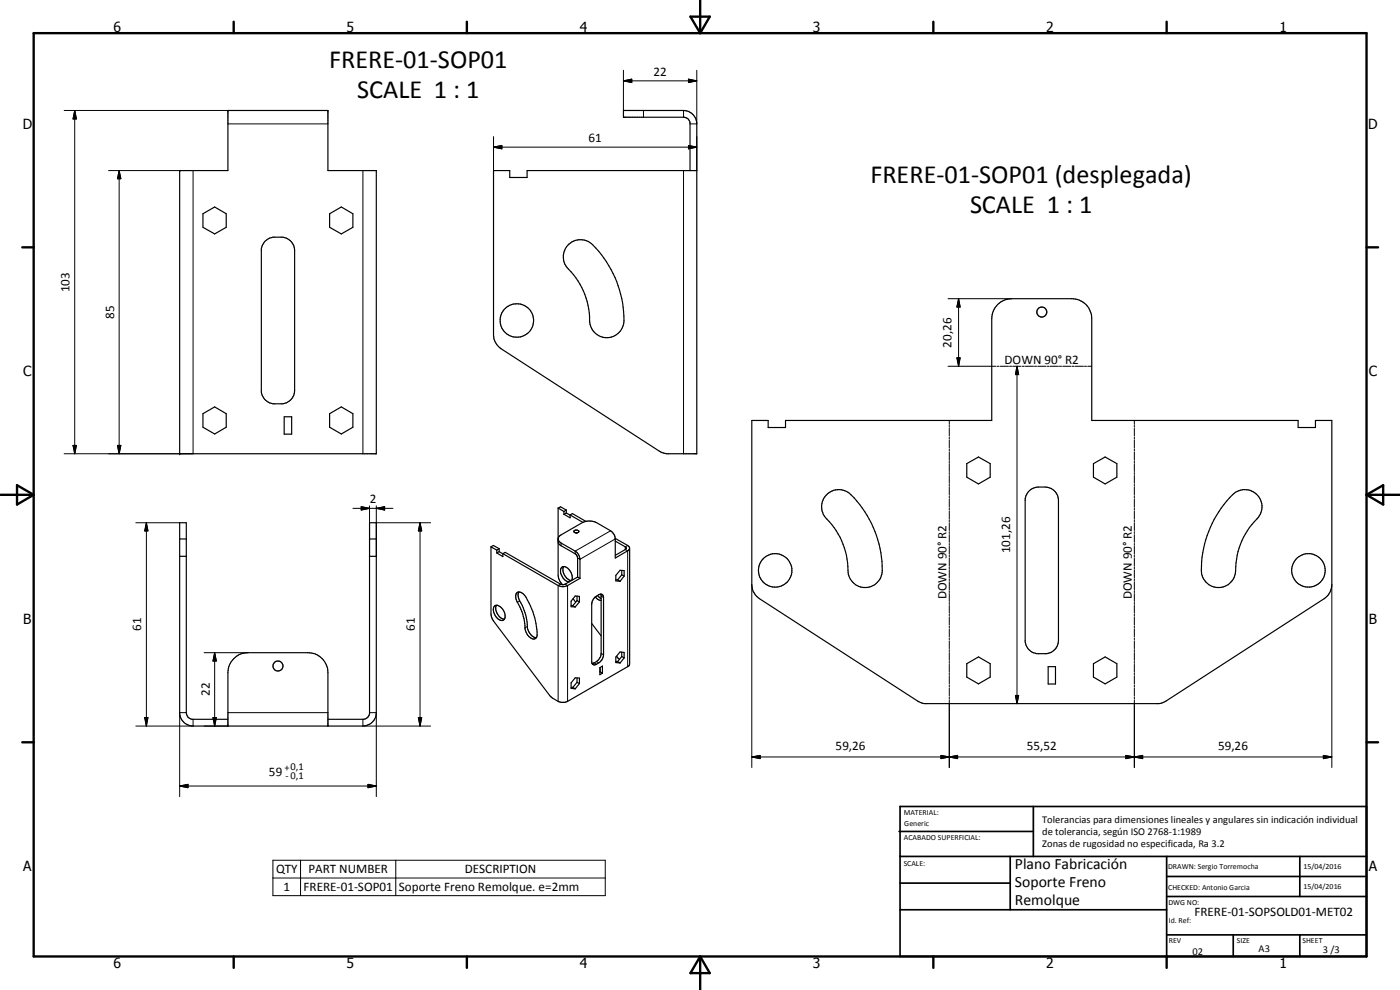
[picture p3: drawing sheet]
<svg xmlns="http://www.w3.org/2000/svg" width="420mm" height="297mm" viewBox="0 0 420 297" stroke-linecap="round" stroke-linejoin="round" font-family="sans-serif">
<g fill="none" stroke="#000" stroke-width=".35">
<path d="M68.4 33.1h30v18.1h14.5v84.9h-59v-84.9h14.5zM207.1 51.2v-14.4l-.7-1.2-1-.4h-18.3v-2.1h18a4 4 0 0 1 4 4.1v98.9h-9l-1.8-.5-47.9-31a5.2 5.2 0 0 1-2.3-4.1v-49.3h4.9v2.1h5.2v-2.1h50.9M60.9 64.1l3.5-2 3.5 2v4.1l-3.5 2-3.5-2zM79.4 72.5l1.6-1.1a7.7 7.7 0 0 1 4.8 0 4.1 4.1 0 0 1 2.6 3.8v41.9a4.1 4.1 0 0 1-3.5 4.1h-3a4.2 4.2 0 0 1-3.5-3.6v-42.9l.3-1zM98.9 64.1l3.5-2 3.5 2v4.1l-3.5 2-3.5-2zM170.4 73.6a5.3 5.3 0 0 1 8.4 .8 31.5 31.5 0 0 1 8.3 22.9 5.2 5.2 0 0 1-6.2 3.9 5.2 5.2 0 0 1-4-6.2 23.1 23.1 0 0 0-7-15.2 5.2 5.2 0 0 1 .5-6.2zM60.9 124.1l3.5-2 3.5 2v4.1l-3.5 2-3.5-2zM85.3 125.1h2.2v5.2h-2.2zM98.9 124.1l3.5-2 3.5 2v4.1l-3.5 2-3.5-2zM225.6 126.2h4.9v2.1h5.2v-2.1h61.9v-30.6a6 6 0 0 1 6-6h18a6 6 0 0 1 6 6v30.6h62v2.1h5.2v-2.1h4.9v49.2a5.2 5.2 0 0 1-2.3 4.2l-47.5 30.8-1.3 .5-.9 .2h-70.6l-1.7-.7-47.5-30.8a5.2 5.2 0 0 1-2.3-4.2zM290.1 139.1l3.6-2 3.5 2v4.1l-3.5 2-3.6-2zM328.2 139.1l3.5-2 3.5 2v4.1l-3.5 2-3.5-2z"/>
<path d="M167.5 152.4v20.2l.4 1.6 .9 1.2M167.5 152.4l1.7 1.1M167.5 152.4l.7-.3 1.8 .9M169.2 154.3l1.9 1.1v-.9M169.2 153.5v.8M170 153v.9M170 153.9l1.1 .7M170 153.9l-.8 .4M170 153l-.8 .5M171.1 154.5l3.8 2.2M171.1 154.5l.7-.4 4 2.3M172.3 159.3a.94 .94 0 0 1 1.4 .2 .75 .75 0 0 1-.8 .4 .75 .75 0 0 1-.6-.6z"/>
<path d="M173 159.9h.3M247.9 148.6a5.3 5.3 0 0 1 8.4 .8 31.8 31.8 0 0 1 8.4 22.9 5.2 5.2 0 0 1-6.2 3.9 5.2 5.2 0 0 1-4-6.2 22.6 22.6 0 0 0-7.1-15.2 5.1 5.1 0 0 1 .5-6.2zM308.7 147.5l1.1-.9a8.5 8.5 0 0 1 4.8-.3 4 4 0 0 1 3.1 3.9v42a4 4 0 0 1-3.6 3.9h-2.9a4.2 4.2 0 0 1-3.5-3.5v-43l.2-.9zM369 149.4a5.2 5.2 0 0 1 7.4-1.6 5.2 5.2 0 0 1 1.2 7.5 22.9 22.9 0 0 0-6.9 17 5.1 5.1 0 0 1-5.6 4 5.1 5.1 0 0 1-4.6-5.1 32.5 32.5 0 0 1 8.5-21.8zM53.9 161.7h2M53.9 166.9h2M110.9 161.7h2M110.9 166.9h2M147.4 164.1v20.1l.4 1.6 17.1 22.8 1 .9 2.5 1.2h1l.9-.3 18.6-10.8 .1-35.1M147.4 164.1l1.7 1M147.4 164.1l.7-.4 1.7 .9M149.1 165.9l1.8 1.1v-.9"/>
<path d="M149.1 165.1v.8M149.8 164.6v.9M149.8 165.5l1.1 .7M149.8 165.5l-.7 .4M149.8 164.6l-.7 .5M150.9 166.1l.7-.4 17.2 9.7M150.9 166.1l16.6 9.6a3.1 3.1 0 0 0 2.8 0l3.8-2.2M155 178a1.76 1.76 0 0 1 2.7 .9 22.8 22.8 0 0 1 3.5 11.9 1.34 1.34 0 0 1-1.2 .9 1.34 1.34 0 0 1-1.3-.7l-.5-.6a4 4 0 0 1-.6-2.7 21 21 0 0 0-2.8-8v-1zM155.7 177.6a3.4 3.4 0 0 0 .7 3.4 16.6 16.6 0 0 1 1.9 7.6 3.3 3.3 0 0 0 2.7 2.7M167.5 162.5l.2 .7 .4 .4 4.5 2.6 .6 .6 .1 .6v5.7M169.1 170a3.3 3.3 0 0 0 2.4 4.2 3.4 3.4 0 0 0-2.2-4.2 1.65 1.65 0 0 0-.7 2.8 2.85 2.85 0 0 0 2.2 1.8M172 179.6l.8 1.1"/>
<path d="M173.2 178.9v1.3M173.3 173.1l-3.7 2.2-.8 .1M173.3 173.1l.8 .4M178.5 179.2l1.2-.8a.89 .89 0 0 1 1 0 .89 .89 0 0 1 .4 .9v17.2a3.3 3.3 0 0 1-3 2.9l-.4-.2-.1-.7v-17.2l.1-.9zM178.6 179.1l.8 .7 1 .3M179.3 178.7l1.1 .9M180.3 178.3l.1 17.7a3.4 3.4 0 0 1-2.7 3.1M184.6 162.3l3.3 2.1-.2 .5-3.1 1.7M184.6 161.5l3.8 2.2a.86 .86 0 0 1 .5 .8 .86 .86 0 0 1-.5 .8l-3.8 2.1v-5.7a3.1 3.1 0 0 0-1.4-2.4l-4.2-2.5a4.9 4.9 0 0 0-4.2 0l-6.4 3.7a1.3 1.3 0 0 0-.9 1.2 1.3 1.3 0 0 0 .9 1.2l4.2 2.5a3.2 3.2 0 0 1 1.5 2.4v5.7M184.8 173.9l.6 .1M185.4 174l.7 .4M186.6 171.2v1.3"/>
<path d="M186.6 172.5l.7 .3M186.6 172.5l-1.2 1.5M187.3 172.8v-1.6l-1.2-.1-1.3 1.5v1.7l1.3 .1M187.3 172.8l-1.2 1.6M148.4 181.8a2.28 2.28 0 0 1 2.8 1.6 1.8 1.8 0 0 1-.5 2.8 3.2 3.2 0 0 1-2.3-4.4zM149 181.6a3 3 0 0 0 1.4 3.8l1 .4M171.4 181.7h.5M171.9 181.7l.7 .4M173.2 180.2l.7 .4M173.2 180.2l-1.3 1.5M173.9 180.6v-1.7l-1.3-.1-1.2 1.6v1.6l1.2 .1M173.9 180.6l-1.3 1.5"/>
<path d="M177.6 187.1l2.8 3.7M184.8 198.5h.6M185 196.9l.9 .9M185.4 198.5l.7 .4M186.6 195.7v1.3M186.6 197l.7 .4M186.6 197l-1.2 1.5M187.3 197.4v-1.7l-1.2-.1-1.3 1.5v1.7l1.3 .1M187.3 197.4l-1.2 1.5M290.1 199.1l3.6-2 3.5 2v4.1l-3.5 2-3.6-2zM328.2 199.1l3.5-2 3.5 2v4.1l-3.5 2-3.5-2zM68.4 215.8h-10.8a1.98 1.98 0 0 1-1.7-2v-57h-2v57.5a4.2 4.2 0 0 0 4 3.5h51a4 4 0 0 0 4-4v-57h-2v57.4l-.5 .9-1.1 .7h-10.9"/>
<path d="M68.4 217.8v-16a6.1 6.1 0 0 1 6-6h18a6 6 0 0 1 6 6v16M171.4 206.2h.5M171.9 206.2l.7 .5M173.2 204.7l.7 .4M173.2 204.7l-1.3 1.5M173.2 203.4v1.3M173.9 205.1v-1.6l-1.3-.1-1.2 1.5v1.6l1.2 .2M173.9 205.1l-1.3 1.6M180 200.3l.8-.4v2.1l-.8 .4zM180 201.6h.1M180.1 201.6l.7 .4M180.1 200.3v1.3"/>
<path d="M314.6 200h2.2v5.2h-2.2z"/>
<circle cx="155.1" cy="96.2" r="5"/>
<circle cx="312.7" cy="93.6" r="1.5"/>
<circle cx="232.7" cy="171.2" r="5"/>
<circle cx="392.7" cy="171.1" r="5"/>
<circle cx="83.4" cy="199.8" r="1.51"/>
</g>
<g fill="none" stroke="#000" stroke-width=".3">
<path d="M19.3 33.1h49.1M22.4 33.1l.5 2.6h-1zM22.4 33.1v103M68.4 37.2h30M187.1 24.3l2.5-.6v1.1zM187.1 24.3h22M187.1 21.1v12M193.1 33.1v2.1M205.1 33.1v2.1M206.6 23.7l2.5 .6-2.5 .5zM209.1 21.1v16.1h-2M32.6 51.2h21.3"/>
<path d="M35.8 51.2l.5 2.4h-1zM35.8 51.2v84.9M57.9 51.2v84.9h-38.6M108.9 51.2v84.9M148.1 44.2l2.5-.6v1.1zM148.1 44.2h61M148.1 41v10.2M205.1 51.2v84.9M206.6 43.6l2.5 .6-2.5 .5zM209.1 41v10.2M284.5 89.6h19.1M287.7 89.6l.5 2.5h-1z"/>
<path d="M287.7 89.6v20.3M284.5 109.9h14.4M287.2 107.4h1l-.5 2.5zM299.2 109.9h.6M300.2 109.9h2.5M303 109.9h.6M303.9 109.9h2.5M305.2 109.9l.5 2.5h-1zM305.2 109.9v101.2M306.7 109.9h.7M307.7 109.9h2.5M310.5 109.9h.6"/>
<path d="M311.4 109.9h2.5M314.2 109.9h.7M315.2 109.9h2.5M318 109.9h.6M318.9 109.9h2.5M321.7 109.9h.7M322.7 109.9h2.5M325.4 109.9h.7M326.4 109.9h1.2M21.9 133.6h1l-.5 2.5zM35.3 133.6h1l-.5 2.5zM284.9 126.2v1.1"/>
<path d="M284.9 127.6v.6M284.9 128.5v2.4M284.9 131.2v.5M284.9 132v2.4M284.9 134.7v.6M284.9 135.6v2.4M284.9 138.2v.7M284.9 139.1v2.4M340.4 126.2v1.1M340.4 127.6v.6M340.4 128.5v2.4M340.4 131.2v.5"/>
<path d="M340.4 132v2.4M340.4 134.7v.6M340.4 135.6v2.4M340.4 138.2v.7M340.4 139.1v2.4M40.8 156.8h13.1M43.9 156.8l.5 2.5h-1zM43.9 156.8v61M105.9 152.5h12M108.4 152l2.5 .5-2.5 .5zM110.9 151.8v15.1M112.9 152.5l2.5-.5v1z"/>
<path d="M112.9 151.8v15.1M112.9 156.8h16.3M126.1 156.8l.5 2.5h-1.1zM126.1 156.8v61M183.2 159.3l-10.6 6.1v.8M284.9 141.8v.6M284.9 142.7v2.3M284.9 145.3v.6M284.9 146.2v2.4M284.9 148.9v.6M284.9 149.8v2.3M284.9 152.4v.6"/>
<path d="M284.9 153.3v2.4M284.9 156v.5M284.9 156.8v2.4M284.9 159.5v.6M340.4 141.8v.6M340.4 142.7v2.3M340.4 145.3v.6M340.4 146.2v2.4M340.4 148.9v.6M340.4 149.8v2.3M340.4 152.4v.6M340.4 153.3v2.4"/>
<path d="M340.4 156v.5M340.4 156.8v2.4M340.4 159.5v.6M168.2 175.3l-.7 .4v34.7M168.4 162.9v.8M169.6 175.3l.7 .4v34.7M180.4 178.9l.7 .4M184.6 161.7l-10.5 6.1-.8-.4M188.4 163.7l-.7 .4v.8l.7 .4v34.7M225.6 175.4v54.9M284.9 160.4v2.3M284.9 163.1v.5"/>
<path d="M284.9 163.9v2.4M284.9 166.6v.6M284.9 167.5v2.3M284.9 170.1v.6M284.9 171v2.4M284.9 173.7v.5M284.9 174.5v2.4M284.9 177.2v.6M284.9 178.1v2.4M340.4 160.4v2.3M340.4 163.1v.5M340.4 163.9v2.4"/>
<path d="M340.4 166.6v.6M340.4 167.5v2.3M340.4 170.1v.6M340.4 171v2.4M340.4 173.7v.5M340.4 174.5v2.4M340.4 177.2v.6M340.4 178.1v2.4M399.7 175.4v54.9M61.2 195.8h13.2M64.4 195.8l.5 2.5h-1zM64.4 195.8v22"/>
<path d="M156 180.3l-.7 .4M158.3 188l-.7 .3M178.3 198.9l.7 .4M179 198.5l.7 .4M180.4 196l.7 .5M284.9 180.8v.6M284.9 181.7v2.3M284.9 184.3v.6M284.9 185.2v2.3M284.9 187.8v.6M284.9 188.7v2.4M284.9 191.4v.5"/>
<path d="M284.9 192.3v2.3M284.9 194.9v.6M284.9 195.8v2.4M284.9 198.5v.6M284.9 199.3v2.4M340.4 180.8v.6M340.4 181.7v2.3M340.4 184.3v.6M340.4 185.2v2.3M340.4 187.8v.6M340.4 188.7v2.4M340.4 191.4v.5"/>
<path d="M340.4 192.3v2.3M340.4 194.9v.6M340.4 195.8v2.4M340.4 198.5v.6M340.4 199.3v2.4M43.4 215.3h1l-.5 2.5zM55.9 213.8h-2v25.2M57.9 215.8v2h-17.1M61.2 217.8h7.2M63.9 215.3h1l-.5 2.5zM68.4 213.8h30M108.9 215.8v2h20.3"/>
<path d="M110.9 213.8h2v25.2M125.5 215.3h1.1l-.5 2.5zM284.9 202v.6M284.9 202.9v2.3M284.9 205.5v.6M284.9 206.4v2.4M284.9 209.1v.6M284.9 210v20.3M304.7 208.7h1l-.5 2.4zM340.4 202v.6M340.4 202.9v2.3M340.4 205.5v.6"/>
<path d="M340.4 206.4v2.4M340.4 209.1v.6M340.4 210v20.3M53.9 235.8l2.5-.5v1zM53.9 235.8h59M110.4 235.3l2.5 .5-2.5 .5zM225.6 227.1l2.5-.4v.9zM225.6 227.1h174.1M282.4 226.7l2.5 .4-2.5 .5zM284.9 227.1l2.5-.4v.9zM337.9 226.7l2.5 .4-2.5 .5zM340.4 227.1l2.5-.4v.9z"/>
<path d="M397.2 226.7l2.5 .4-2.5 .5zM81.9 258.1h99.7v10.6h-99.7zM90.2 258.1v10.6M118.8 258.1v10.6M81.9 263.4h99.7"/>
</g>
<g fill="#000">
<circle cx="53.9" cy="51.2" r=".18"/>
<circle cx="53.9" cy="136.1" r=".18"/>
</g>
<g fill="none" stroke="#000" stroke-width=".71">
<path d="M10.1 9.9h400v277.1h-400zM70.1 6.5v3.4M140.1 6.5v3.4M207.2 5h5.8l-2.9 4.9zM210.1 0v9.9M280.1 6.5v3.4M350.1 6.5v3.4M6.7 74.2h3.4M410.1 74.2h3.5M.1 148.5h10M5.1 145.6l5 2.9-5 2.9zM410.1 148.5h10"/>
<path d="M410.1 148.5l5-2.9v5.8zM6.7 222.7h3.4M410.1 222.7h3.5M70.1 287v3.4M140.1 287v3.4M210.1 287v10M210.1 287l2.9 5h-5.8zM280.1 287v3.4M350.1 287v3.4"/>
</g>
<g fill="none" stroke="#000" stroke-width=".51">
<path d="M269.8 249.5h40.3M270.1 242h140v45h-140zM270.1 257h140M303.2 257v16M310.1 242v15M350.1 257v30M390.1 257v12M270.1 265h33.1M270.1 273h80M350.1 269h60M350.1 263h60M350.1 280.5h60"/>
<path d="M370.1 280.5v6.5M390.1 280.5v6.5"/>
</g>
<g fill="#000">
<path d="M22.4 33.1l.5 2.6h-1zM187.1 24.3l2.5-.6v1.1zM206.6 23.7l2.5 .6-2.5 .5zM35.8 51.2l.5 2.4h-1zM148.1 44.2l2.5-.6v1.1zM206.6 43.6l2.5 .6-2.5 .5zM287.7 89.6l.5 2.5h-1zM287.2 107.4h1l-.5 2.5zM305.2 109.9l.5 2.5h-1zM21.9 133.6h1l-.5 2.5zM35.3 133.6h1l-.5 2.5zM43.9 156.8l.5 2.5h-1z"/>
<path d="M108.4 152l2.5 .5-2.5 .5zM112.9 152.5l2.5-.5v1zM126.1 156.8l.5 2.5h-1.1zM64.4 195.8l.5 2.5h-1zM43.4 215.3h1l-.5 2.5zM63.9 215.3h1l-.5 2.5zM125.5 215.3h1.1l-.5 2.5zM304.7 208.7h1l-.5 2.4zM53.9 235.8l2.5-.5v1zM110.4 235.3l2.5 .5-2.5 .5zM225.6 227.1l2.5-.4v.9zM282.4 226.7l2.5 .4-2.5 .5z"/>
<path d="M284.9 227.1l2.5-.4v.9zM337.9 226.7l2.5 .4-2.5 .5zM340.4 227.1l2.5-.4v.9zM397.2 226.7l2.5 .4-2.5 .5z"/>
</g>
<g font-size="7.9">
<text x="98.8" y="20.5">FRERE-01-SOP01</text>
<text x="107.2" y="29.5">SCALE 1 : 1</text>
<text x="261.2" y="54.9">FRERE-01-SOP01 (desplegada)</text>
<text x="291.1" y="63.9">SCALE 1 : 1</text>
</g>
<g font-size="4.7">
<text x="304.6" y="260.8">Plano Fabricación</text>
<text x="304.6" y="266.2">Soporte Freno</text>
<text x="304.6" y="271.6">Remolque</text>
</g>
<g font-size="4.2">
<text x="34" y="9.6">6</text>
<text x="104" y="9.6">5</text>
<text x="174" y="9.6">4</text>
<text x="244" y="9.6">3</text>
<text x="314" y="9.6">2</text>
<text x="384" y="9.6">1</text>
<text x="6.8" y="38.7">D</text>
<text x="410.6" y="38.7">D</text>
<text x="7" y="112.9">C</text>
<text x="410.8" y="112.9">C</text>
<text x="7" y="187.1">B</text>
<text x="410.8" y="187.1">B</text>
<text x="7" y="261.4">A</text>
<text x="410.8" y="261.4">A</text>
<text x="34" y="290.4">6</text>
<text x="104" y="290.4">5</text>
<text x="174" y="290.4">4</text>
<text x="244" y="290.4">3</text>
<text x="314" y="290.4">2</text>
<text x="384" y="290.4">1</text>
</g>
<g font-size="3.9">
<text x="196.2" y="22.8">22</text>
<text x="176.6" y="42.6">61</text>
<text x="20.9" y="87.7" transform="rotate(-90 20.9 87.7)">103</text>
<text x="34.2" y="95.7" transform="rotate(-90 34.2 95.7)">85</text>
<text x="285.6" y="104.3" transform="rotate(-90 285.6 104.3)">20,26</text>
<text x="301.5" y="109.1">DOWN 90° R2</text>
<text x="110.9" y="151">2</text>
<text x="303.1" y="166" transform="rotate(-90 303.1 166)">101,26</text>
<text x="284.1" y="179.8" transform="rotate(-90 284.1 179.8)">DOWN 90° R2</text>
<text x="339.6" y="179.8" transform="rotate(-90 339.6 179.8)">DOWN 90° R2</text>
<text x="42.4" y="189.4" transform="rotate(-90 42.4 189.4)">61</text>
<text x="124.5" y="189.4" transform="rotate(-90 124.5 189.4)">61</text>
<text x="62.9" y="208.8" transform="rotate(-90 62.9 208.8)">22</text>
<text x="250.8" y="225.1">59,26</text>
<text x="308.2" y="225.1">55,52</text>
<text x="365.6" y="225.1">59,26</text>
<text x="80.7" y="233">59</text>
<text x="82.8" y="262">QTY</text>
<text x="92.6" y="262">PART NUMBER</text>
<text x="139.5" y="262">DESCRIPTION</text>
<text x="85.1" y="267.4">1</text>
<text x="91.1" y="267.4">FRERE-01-SOP01</text>
<text x="119.7" y="267.5">Soporte Freno Remolque. e=2mm</text>
<text x="358.5" y="275">FRERE-01-SOPSOLD01-MET02</text>
</g>
<g font-size="3.1">
<text x="85.4" y="231.2">+0,1</text>
<text x="85.7" y="233.8">-0,1</text>
<text x="312.7" y="246.8">Tolerancias para dimensiones lineales y angulares sin indicación individual</text>
<text x="312.7" y="250.4">de tolerancia, según ISO 2768-1:1989</text>
<text x="312.7" y="254">Zonas de rugosidad no especificada, Ra 3.2</text>
<text x="357.9" y="286.4">02</text>
<text x="377.7" y="285.6">A3</text>
<text x="397" y="285.9">3 /3</text>
</g>
<g font-size="2.4">
<text x="271.2" y="244.4">MATERIAL:</text>
<text x="271.3" y="252">ACABADO SUPERFICIAL:</text>
<text x="271.4" y="247.9">Generic</text>
<text x="271.2" y="259.7">SCALE:</text>
<text x="350.6" y="260.8">DRAWN: Sergio Torremocha</text>
<text x="391.2" y="260.6">15/04/2016</text>
<text x="350.6" y="267">CHECKED: Antonio Garcia</text>
<text x="391.2" y="266.7">15/04/2016</text>
<text x="350.6" y="271.4">DWG NO:</text>
<text x="350.8" y="276.9">Id. Ref:</text>
<text x="350.8" y="282.8">REV</text>
<text x="371.2" y="282.9">SIZE</text>
<text x="390.9" y="282.9">SHEET</text>
</g>
</svg>
